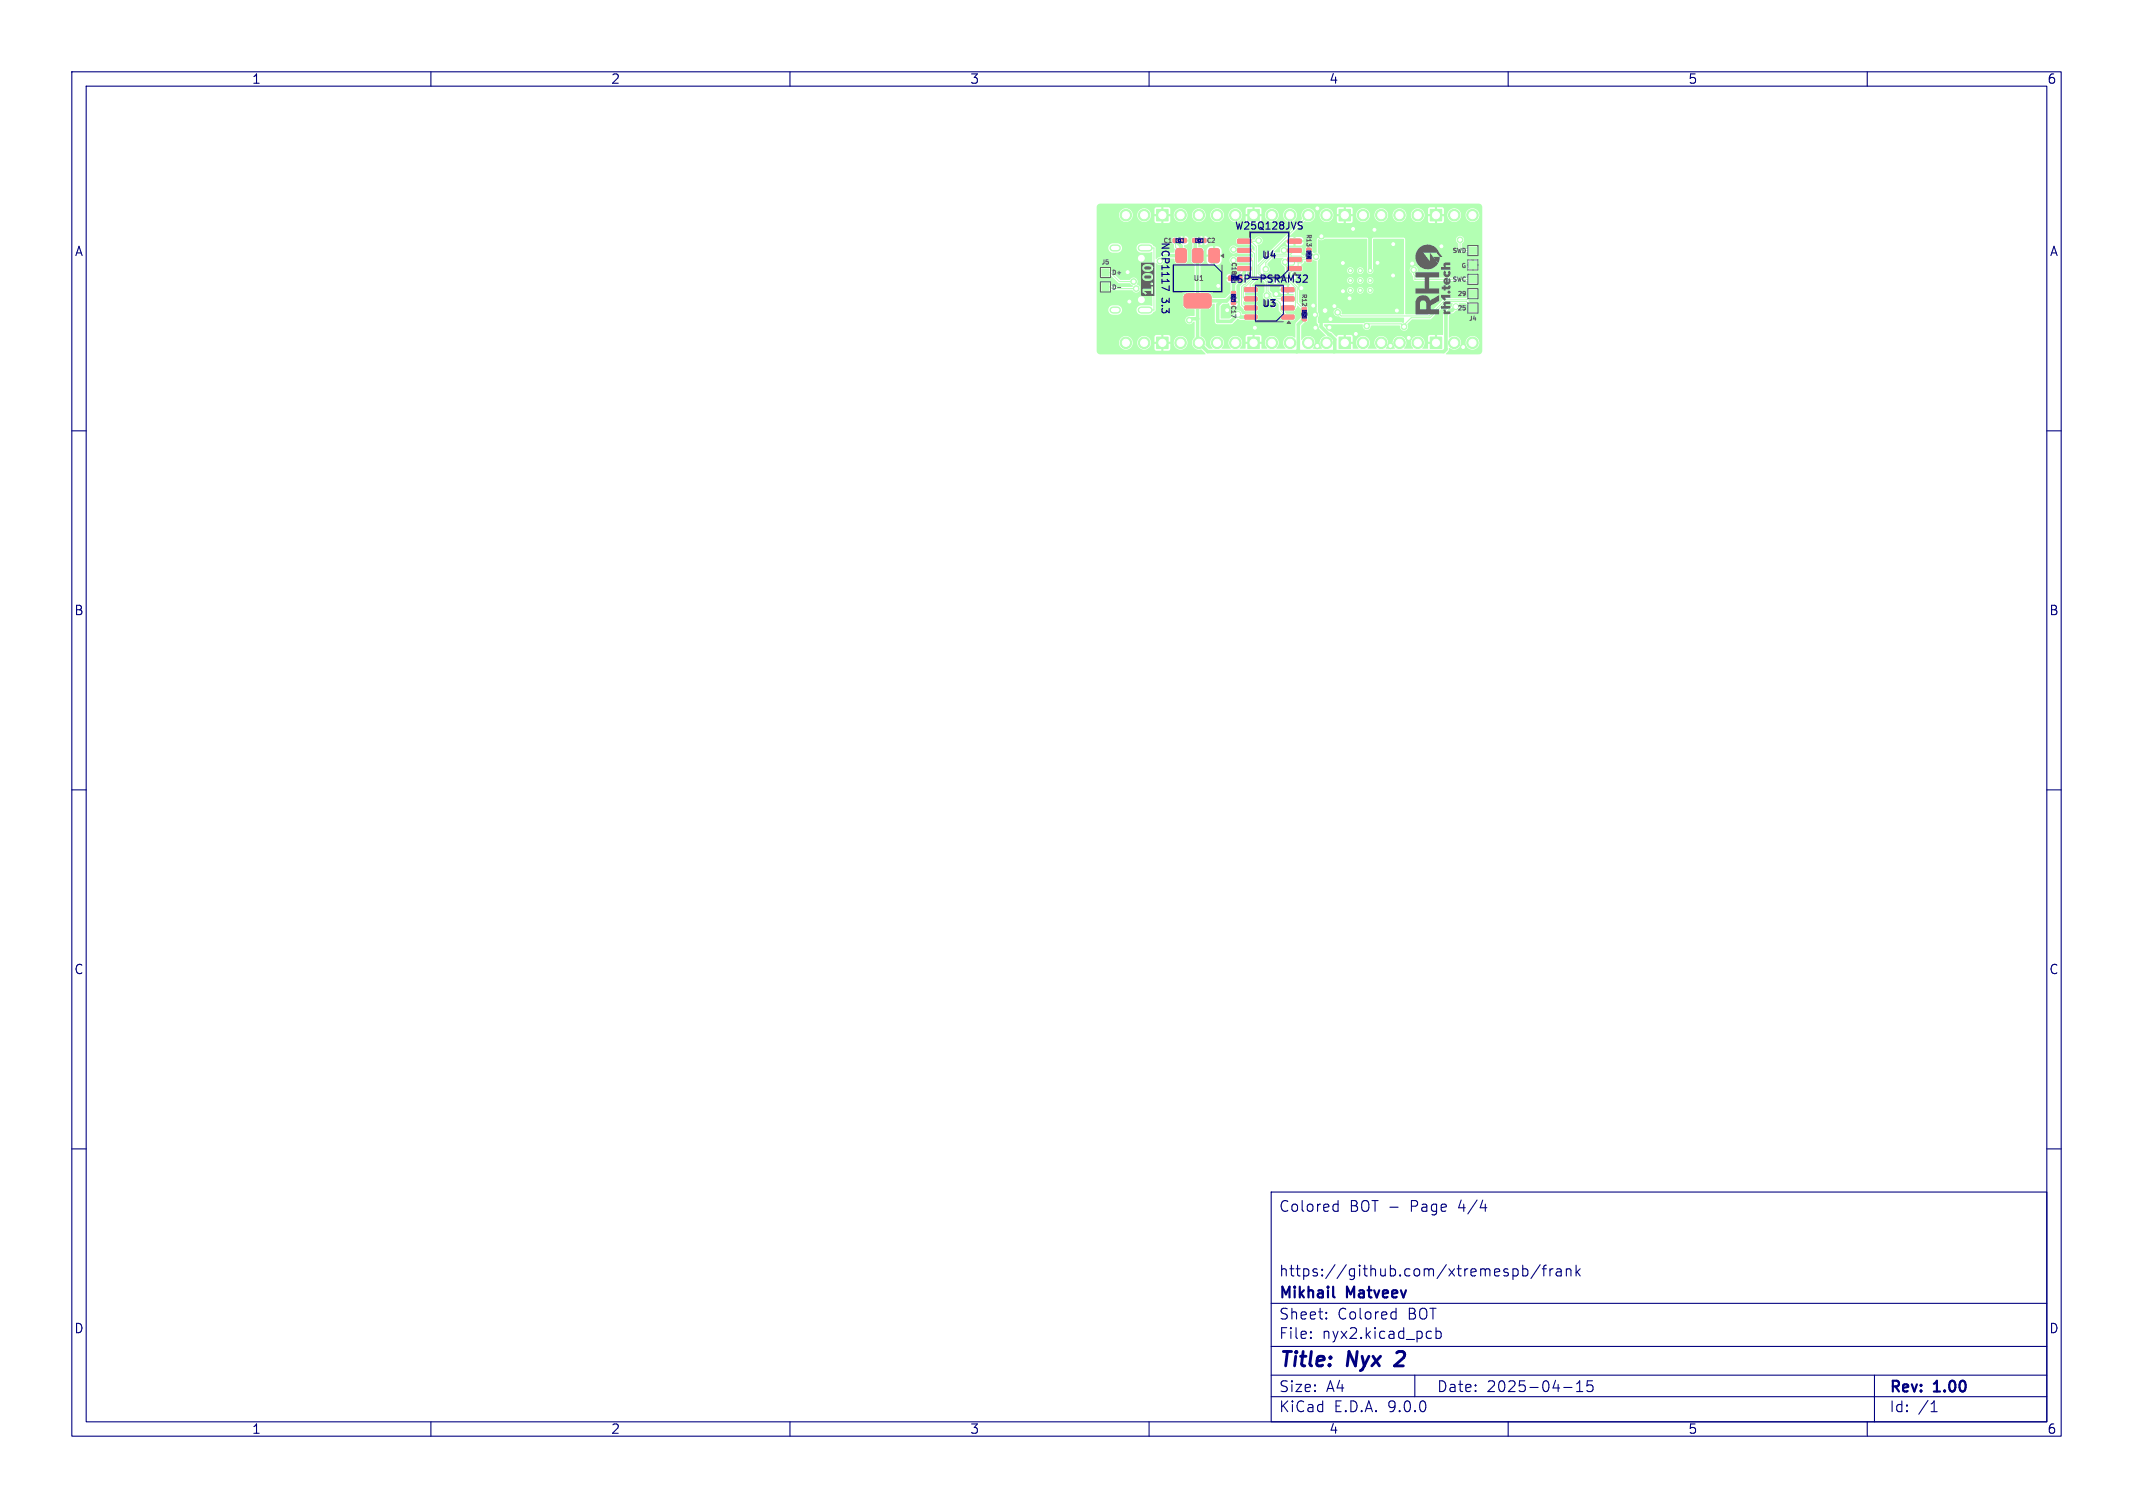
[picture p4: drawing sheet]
<svg xmlns="http://www.w3.org/2000/svg" width="297mm" height="210mm" viewBox="0 0 297 210" stroke-linecap="round" stroke-linejoin="round" font-family="sans-serif">
<g fill="#b3ffb3" stroke="#b3ffb3" stroke-width=".14">
<path d="M161 29.2h1.6v1.6h-1.6z"/>
<path d="M173.7 29.2h1.6v1.6h-1.6z"/>
<path d="M186.4 29.2h1.6v1.6h-1.6z"/>
<path d="M199.1 29.2h1.6v1.6h-1.6z"/>
<path d="M199.1 46.9h1.6v1.6h-1.6z"/>
<path d="M186.4 46.9h1.6v1.6h-1.6z"/>
<path d="M173.7 46.9h1.6v1.6h-1.6z"/>
<path d="M161 46.9h1.6v1.6h-1.6z"/>
<path d="M171.5 40.6h.5v.7h-.5z"/>
<path d="M171.5 41.7h.5v.7h-.5z"/>
<path d="M153.4 37.5h1v1h-1z"/>
<path d="M153.4 39.5h1v1h-1z"/>
<path d="M179.3 37.1h1.8l.1 .5-.1 .1h-1.7l-.1-.1z"/>
<path d="M179.3 35.9l1.8-.1 .1 .5-.1 .1h-1.7l-.1-.1z"/>
<path d="M179.3 34.6h1.8l.1 .5-.1 .1h-1.7l-.1-.2z"/>
<path d="M179.3 33.3h1.8l.1 .5-.1 .1h-1.7l-.1-.2z"/>
<path d="M172.3 33.3h1.8l.1 .5-.1 .1h-1.7l-.1-.2z"/>
<path d="M172.3 34.6h1.8l.1 .5-.1 .1h-1.7l-.1-.2z"/>
<path d="M172.3 35.9l1.8-.1 .1 .5-.1 .1h-1.7l-.1-.1z"/>
<path d="M172.3 37.1h1.8l.1 .5-.1 .1h-1.7l-.1-.1z"/>
<path d="M181.3 44h.6v.7h-.6z"/>
<path d="M181.3 42.8h.6v.7h-.6z"/>
<path d="M178.5 43.9h1.6l.1 .5-.1 .1-1.6-.1v-.1z"/>
<path d="M178.5 42.6h1.6l.1 .5-.1 .1h-1.6v-.2z"/>
<path d="M178.5 41.4l1.6-.1 .1 .5-.1 .1h-1.6v-.1z"/>
<path d="M178.5 40.1h1.6l.1 .5h-.1h-1.6v-.1z"/>
<path d="M173.3 40.1h1.7v.5h-.1h-1.5l-.1-.1z"/>
<path d="M173.3 41.4l1.7-.1v.5l-.1 .1h-1.5l-.1-.1z"/>
<path d="M173.3 42.6h1.7v.5l-.1 .1h-1.5l-.1-.2z"/>
<path d="M173.3 43.9h1.7v.5l-.1 .1-1.5-.1-.1-.1z"/>
<path d="M204.6 42.4h1v1h-1z"/>
<path d="M204.6 40.4h1v1h-1z"/>
<path d="M204.6 38.4h1v1h-1z"/>
<path d="M204.6 36.4h1v1h-1z"/>
<path d="M204.6 34.4h1v1h-1z"/>
<path d="M168.5 34.7l.9-.1 .3 .2 .1 1.4-.2 .3-.9 .1-.3-.2-.1-1.4z"/>
<path d="M166.1 34.8l.3-.2h.8l.2 .2 .1 1.4-.2 .3-.9 .1-.3-.2-.1-.2z"/>
<path d="M165 41l.4-.1 3 .1 .2 .3v1.3l-.2 .2-.2 .1-3.1-.1-.2-.2v-.2v-1.1z"/>
<path d="M163.8 34.8l.3-.2h.8l.2 .2 .1 1.4-.2 .3-.9 .1-.3-.2-.1-.2z"/>
<path d="M163.4 33.2h.6v.6h-.6z"/>
<path d="M164.5 33.2h.6v.6h-.6z"/>
<path d="M166.1 33.2h.7v.6h-.7z"/>
<path d="M167.2 33.2h.7v.6h-.7z"/>
<path d="M182 34.6h.5v.6h-.5z"/>
<path d="M182 35.8h.5v.6h-.5z"/>
<circle cx="156.8" cy="30" r=".8"/>
<circle cx="159.3" cy="30" r=".8"/>
<circle cx="164.4" cy="30" r=".8"/>
<circle cx="166.9" cy="30" r=".8"/>
<circle cx="169.5" cy="30" r=".8"/>
<circle cx="172" cy="30" r=".8"/>
<circle cx="177.1" cy="30" r=".8"/>
<circle cx="179.6" cy="30" r=".8"/>
<circle cx="182.2" cy="30" r=".8"/>
<circle cx="184.7" cy="30" r=".8"/>
<circle cx="189.8" cy="30" r=".8"/>
<circle cx="192.3" cy="30" r=".8"/>
<circle cx="194.9" cy="30" r=".8"/>
<circle cx="197.4" cy="30" r=".8"/>
<circle cx="202.5" cy="30" r=".8"/>
<circle cx="205" cy="30" r=".8"/>
<circle cx="188" cy="37.7" r=".3"/>
<circle cx="189.4" cy="37.7" r=".3"/>
<circle cx="190.8" cy="37.7" r=".3"/>
<circle cx="188" cy="39.1" r=".3"/>
<circle cx="189.4" cy="39.1" r=".3"/>
<circle cx="190.8" cy="39.1" r=".3"/>
<circle cx="188" cy="40.4" r=".3"/>
<circle cx="189.4" cy="40.4" r=".3"/>
<circle cx="190.8" cy="40.4" r=".3"/>
<circle cx="205" cy="47.7" r=".8"/>
<circle cx="202.5" cy="47.7" r=".8"/>
<circle cx="197.4" cy="47.7" r=".8"/>
<circle cx="194.9" cy="47.7" r=".8"/>
<circle cx="192.3" cy="47.7" r=".8"/>
<circle cx="189.8" cy="47.7" r=".8"/>
<circle cx="184.7" cy="47.7" r=".8"/>
<circle cx="182.2" cy="47.7" r=".8"/>
<circle cx="179.6" cy="47.7" r=".8"/>
<circle cx="177.1" cy="47.7" r=".8"/>
<circle cx="172" cy="47.7" r=".8"/>
<circle cx="169.5" cy="47.7" r=".8"/>
<circle cx="166.9" cy="47.7" r=".8"/>
<circle cx="164.4" cy="47.7" r=".8"/>
<circle cx="159.3" cy="47.7" r=".8"/>
<circle cx="156.8" cy="47.7" r=".8"/>
<circle cx="181.2" cy="40.1" r=".4"/>
<circle cx="196.2" cy="47.1" r=".4"/>
<circle cx="200.7" cy="34.3" r=".4"/>
<circle cx="188.8" cy="46.5" r=".4"/>
<circle cx="183.1" cy="43.8" r=".4"/>
<circle cx="177.7" cy="41" r=".4"/>
<circle cx="182.9" cy="42.6" r=".4"/>
<circle cx="170.9" cy="43.2" r=".4"/>
<circle cx="188.4" cy="31.9" r=".4"/>
<circle cx="183.2" cy="45.7" r=".4"/>
<circle cx="183.4" cy="48.2" r=".4"/>
<circle cx="184" cy="32.9" r=".4"/>
<circle cx="203.7" cy="48.3" r=".4"/>
<circle cx="193.6" cy="48.2" r=".4"/>
<circle cx="169.6" cy="39.8" r=".4"/>
<circle cx="174.7" cy="45.6" r=".4"/>
<circle cx="185.1" cy="45.6" r=".4"/>
<circle cx="157" cy="37.9" r=".4"/>
<circle cx="191.4" cy="32" r=".4"/>
<circle cx="157.3" cy="42" r=".4"/>
<circle cx="196.6" cy="36.7" r=".4"/>
<circle cx="183.4" cy="29" r=".4"/>
<circle cx="191.8" cy="36.6" r=".4"/>
<circle cx="194.5" cy="43.3" r=".4"/>
<circle cx="172.4" cy="43.8" r=".4"/>
<circle cx="194" cy="34" r=".4"/>
<circle cx="187" cy="40.6" r=".4"/>
<circle cx="187" cy="36.6" r=".4"/>
<circle cx="185.8" cy="42.6" r=".4"/>
<circle cx="184.5" cy="43.3" r=".4"/>
<circle cx="194" cy="38.4" r=".4"/>
<circle cx="187.9" cy="41.5" r=".4"/>
<circle cx="165.6" cy="44.6" r=".4"/>
<circle cx="202.7" cy="42.7" r=".4"/>
<circle cx="185.3" cy="44.4" r=".4"/>
<circle cx="183.3" cy="35.7" r=".4"/>
<circle cx="176.3" cy="37.5" r=".4"/>
<circle cx="171.8" cy="36.3" r=".4"/>
<circle cx="178.9" cy="36.5" r=".4"/>
<circle cx="178.8" cy="34.9" r=".4"/>
<circle cx="175.3" cy="33.5" r=".4"/>
<circle cx="171.8" cy="34.8" r=".4"/>
<circle cx="157.8" cy="39.2" r=".4"/>
<circle cx="158.2" cy="40.2" r=".4"/>
<circle cx="176.4" cy="41.2" r=".4"/>
<circle cx="203.3" cy="33.4" r=".4"/>
<circle cx="196.8" cy="37.6" r=".4"/>
<circle cx="186.3" cy="43.5" r=".4"/>
<circle cx="195.5" cy="45.5" r=".4"/>
<circle cx="190.3" cy="45.4" r=".4"/>
</g>
<path d="M155 34.5h.6M158.9 34.5h1.1M155 43.2h.6M158.9 43.2h1.1" fill="none" stroke="#b3ffb3" stroke-width="1"/>
<g fill="none" stroke="#b3ffb3" stroke-width=".15">
<path d="M153.9 38h.7l1.3 1.2h1.9M153.9 40h.7M159.5 34.5h1.2v8.7h-1.2M163.7 33.5v.9l.8 .8M166.4 34.4h.1M166.4 33.5v.9M171.8 36.3l.1-.2h2.3l.2 .3v2.2M171.8 34.8l.1 .1h2.3l.5 .4v3.4M172.9 40v2.5l.4 .4h.9M174.1 39.6v.6M174.2 33.6l.7 .7v4.5M175.3 33.5l-.1 .1h-1.9"/>
<path d="M176.3 36.6v.9M176.3 39.2v1.7l.3 .3h-.2l.7 .7h.8l.4 .4v.9l1 1M178.8 34.9h1.5l-.6 .5h-2.6l-1.7 1.7v.9l1.2 1.1v1.4l.4 .4v.4l.2 .3h2.1M178.9 36.5v.4l.2 .2M179.1 34.9h.1M179.1 37.1v.6l.3 .3v1.1M179.8 35.7h.1M180.3 37.4l-.7 .6v1M180.3 36.1v.6l-.3 .2h-.7l-.2 .2M180.6 40v2.2l1 .9M182.1 34.8v.6l-.4 .4h-.3l-.2-.1h-4M182.2 30l-7 7v1.1"/>
<path d="M182.3 34.9l.8 .9h.2M182.3 36.1h-.9v.3l-.2 .2h-.4v.6M196.8 37.6v.6l.2 .2v.5M197 38.9h.1M197 38.9h8.1M203.3 33.4v1.2M203.6 34.9h1.5M154.8 40.2h3.4M166.9 47.7l.6 .7M173.1 40.1v1.3l.2 .2h.9M180.4 40.1v2.6l-.2 .2h-.9M205.1 40.9l-.9 .9h-2.9l-2.3 2.2h-12.2l-.5-.5"/>
<path d="M205.1 42.9l-.9-.9h-2.8l-2.3 2.3h-2.6l-1 1v.2l-.4-.4h-4.5l-.3 .3"/>
</g>
<path d="M162.3 35.6h2.2M163.7 33.5l.8 .8v.9M166.4 33.5v1.8M166.8 35.6v12M171.8 39.6v1.3l-1 1h-4M173.3 37.4v.7M191.4 32l-.6 .6v5.1M166.8 44.4h-1l-.2 .2M170.1 41.9l-.5 .6v2.3h1.8l1-1 .4 .4h1.4M181.6 44.3l-.8 .9v3.6l-.2 .2M184.5 43.3l-.6 .5v1.7l2 1.8v1.6l-.1 .1M202.7 42.7l-.5 .6h-.3l-.6 .5v4.9l-.3 .3h-32.8l-1.3-1.3" fill="none" stroke="#b3ffb3" stroke-width=".5"/>
<g fill="#b3ffb3">
<path d="M152.8 28.5l.4-.1h52.7a.5 .5 0 0 1 .5 .4v1.1h-.4l-.1-.2a.96 .96 0 0 0-1-.7 .96 .96 0 0 0-.8 .9h-.7v-.2a.95 .95 0 0 0-1.4-.6h-1l-.2-.2h-.7v.6h-.3v-.6h-.7l-.2 .2-.1 .7 .7 .1h-1.1a.96 .96 0 0 0-1-.9 .96 .96 0 0 0-.9 .9h-.7v-.2a.96 .96 0 0 0-1-.7 .96 .96 0 0 0-.9 .9h-.6l-.1-.2a.96 .96 0 0 0-1-.7 .96 .96 0 0 0-.8 .9h-.7v-.2a.95 .95 0 0 0-1.4-.6h-1l-.2-.2h-.7v.6h-.3v-.6h-.7l-.2 .2-.1 .7 .7 .1h-1.1a.96 .96 0 0 0-1.5-.7 .96 .96 0 0 0 0 1.6 .96 .96 0 0 0 1.5-.7v-.2h1.1v.2h-.7l.1 .7 .2 .3h.7v-.7h.3v.7h.7l.2-.3v-.7h-.6v-.3h.6v-.7h1a.95 .95 0 0 0 0 1.7 .95 .95 0 0 0 1.4-.9h.7v.2a.96 .96 0 0 0 1 .8 .96 .96 0 0 0 .9-1h.6v.2a.96 .96 0 0 0 1.1 .8 .96 .96 0 0 0 .8-1h.7v.2a.96 .96 0 0 0 1 .8 .96 .96 0 0 0 .9-1h1.1v.2h-.7l.1 .7 .1 .2 .8 .1v-.7h.3v.7h.7l.2-.3v-.7h-.6v-.3h.6v-.7h1a.96 .96 0 0 0 0 1.7 .96 .96 0 0 0 1.4-.9h.7v.2a.96 .96 0 0 0 1 .8 .96 .96 0 0 0 .9-1h.4v4.5h-.7l-.1-.2h-1l-.2 .1v.4h-.7l-.2-.2v-.6a.57 .57 0 0 0 .2-.8 .57 .57 0 0 0-.9 0 .57 .57 0 0 0 .3 .8v.8l.5 .4h.8v.4h.2h1l.1-.1v-1h.7v2h-.5l-.2-.3h-.5v.6h-.3v-.6h-.4l-.2 .3v.3h1.6v-.3h.5v1h-.5v-.4h-.7v.7h-.3v-.7h-.6v.5l.2 .2h1.2l.2-.3h.5v1h-.7l-.1-.2h-1l-.2 .1v.4h-7.1l-.2-.6a.57 .57 0 0 0 .2-.9 .57 .57 0 0 0-.9 .1 .57 .57 0 0 0 .2 .8l.2 .4v.4l.2 .2h7.4v.4h.2h1l.1-.1v-1h.7v9.2h-.4a.96 .96 0 0 0-1.5-.7 .96 .96 0 0 0 0 1.7 .96 .96 0 0 0 1.5-.8v-.2h.4v1.3a.5 .5 0 0 1-.5 .5h-4.5l-.1-.2a.78 .78 0 0 0 .5-.7 .98 .98 0 0 0 1.4-.2 .98 .98 0 0 0-.3-1.4 1.23 1.23 0 0 0-1.1 .1l-.1-3 .3-.3 .3-.1 .4-.3a.61 .61 0 0 0 .4-1.1h1l.3 .4v.8l.1 .1h1.2v-1.2l-.9-.1-.4-.3 .4-.4h.9v-1.2h-1.2l-.1 .9-.3 .3-3 .1-2.2 2.2h-3.2v-10.5l-.2-.2h-4.2l-.2 .1-.1 4.3a.31 .31 0 0 1 0 .4 .31 .31 0 0 1-.5 0 .31 .31 0 0 1 0-.4v-4.2v-.2h-6.1a.7 .7 0 0 1-.9 0l-.2 .3h-1.8l-.2-.4h-.9v.4h2.9v.4l-2.9-.1v.5h-.3v-.5h-1.1l.1 .4 .3 .1h1.7l.3-.1 .1-.3h1.8v1.3v.1a.34 .34 0 0 1-.6-.2v-.4l-.1-.2h-.7l-.1 .3v.6l-.3 .3-.4-.2 .3-.3-.1-.5-.1-.1-1.8-.1-.2 .1a.59 .59 0 0 0-.7-.1 .59 .59 0 0 0-.3 .8l-.8-.1 1.6-1.6 1.1-.1v-.4h-.5v-.1l2-2.1 .2 .1a.95 .95 0 0 0 1.3-.7 .95 .95 0 0 0-.8-1.2 .95 .95 0 0 0-1.1 .9h-.6l-.1-.2a.96 .96 0 0 0-1-.7 .96 .96 0 0 0-.8 .9h-.7v-.2a.95 .95 0 0 0-1.4-.6h-1l-.2-.2h-.7v.6h-.3v-.6h-.7l-.2 .2-.1 .7 .7 .1h-1.1a.96 .96 0 0 0-1-.9 .96 .96 0 0 0-.9 .9h-.7v-.2a.96 .96 0 0 0-1-.7 .96 .96 0 0 0-.9 .9h-.6l-.1-.2a.96 .96 0 0 0-1-.7 .96 .96 0 0 0-.8 .9h-.7v-.2a.95 .95 0 0 0-1.4-.6h-1l-.2-.2h-.7v.6h-.3v-.6h-.7l-.2 .2-.1 .7 .7 .1h-1.1a.96 .96 0 0 0-1-.9 .96 .96 0 0 0-.9 .9h-.7v-.2a.96 .96 0 0 0-1.6-.4 .96 .96 0 0 0 .3 1.6 .96 .96 0 0 0 1.3-1h.7v.2a.96 .96 0 0 0 1 .8 .96 .96 0 0 0 .9-1h1.1v.2h-.7l.1 .7 .1 .2 .8 .1v-.7h.3v.7h.7l.2-.3v-.7h-.6v-.3h.6v-.7h1a.96 .96 0 0 0 0 1.7 .96 .96 0 0 0 1.4-.9h.7v.2a.96 .96 0 0 0 1 .8 .96 .96 0 0 0 .9-1h.6v.2a.96 .96 0 0 0 1.1 .8 .96 .96 0 0 0 .8-1h.7v.2a.96 .96 0 0 0 1 .8 .96 .96 0 0 0 .9-1h1.1v.2h-.7l.1 .7 .1 .2 .8 .1v-.7h.3v.7h.7l.2-.3v-.7h-.6v-.3h.6v-.7h1a.96 .96 0 0 0 0 1.7 .96 .96 0 0 0 1.4-.9h.7v.2a.96 .96 0 0 0 1 .8 .96 .96 0 0 0 .9-1h.6l.1 .6-6.1 6.1-.1-2.5a.57 .57 0 0 0 .7-.7 .57 .57 0 0 0-1-.2l-.1 .2h-.3l-.3-.3h-1.7l-.2 .2h-4l-.1-.3-.4-.1v.5l4.5-.1v.4h-4.5v.4l.4-.1 .1-.3h4v.2l.2 .1h1.9l.4 .4v.5h-.1l-.5-.5-1.9 .1a.56 .56 0 0 0-.7-.3 .56 .56 0 0 0-.3 .7h-1.1l-.3-.5-.6-.1v1.2h-.3v-1.2a.72 .72 0 0 0-.9 .6v.6h2.1v-.6h1.1a.67 .67 0 0 0 1 .3l.2 .1h1.9l.1 .2v.3l-.1 .1-.2-.2h-1.7l-.3 .1a.55 .55 0 0 0-.6 0 .55 .55 0 0 0-.3 .5h-1.1v-.5h-.9v1.1h-.3v-1.1h-.9v.5a.72 .72 0 0 0 .9 .6l.8-.1 .3-.2 .1-.3h1.1a.6 .6 0 0 0 .5 .5 .6 .6 0 0 0 .6-.3l1.9 .2-.1 .3h-1.8l-.1 .2v.5l.2 .2h.4a.72 .72 0 0 1-.7 .5l-.5-.3v.5h-.3v-.5a.45 .45 0 0 0-.5 .5h.8l-.2 .3h-.6a.54 .54 0 0 0 .6 .5l-.1 1.4-.7 .7h-1.8a.69 .69 0 0 0-.6-.8h-1v-3.9l.3-.2 .1-.2 .1-1.5a.63 .63 0 0 0-.8-.5v-.5l.5 .2v-1.2h-.3l-.2 .2-.2-.1h-.5l-.3 .3h-.4l-.1-.3-.4-.1v.5l.9-.1v.4l-1.1-.1-.1-.2v-.5h-.3a.25 .25 0 0 1-.2 .2 .25 .25 0 0 1-.3-.1h-.5l-.2 .3v.4l.2 .3 .1 .5 .1 .2-.1 .5h-1.4l-.6 .6-.5 .3-.1-.1v-1.5l-.7-.6h-1.5l-.3 .2-.1 .4h-2.1l-.1-.4-.2-.1-1-.1a.65 .65 0 0 0-.6 .6 .65 .65 0 0 0 .6 .7l1-.1 .3-.3v-.3h2.1a.65 .65 0 0 0 .5 .7l1.6-.1 .1 .8h-1.1a.48 .48 0 0 0-.7-.3 .48 .48 0 0 0 0 .8 .48 .48 0 0 0 .7-.4v-.1h1.1v4.2h-1.7l-.2-.2-.3-.3a.73 .73 0 0 0-.2-.9 .66 .66 0 0 0-.8 .3h-1.4l-1.3-1.3-.1-.4h-1.1l-.1 .1v1.1l.1 .1h1l.3-.2 1 1h1.6l.5 .4-.1 .2h-2.7l-.4-.3-.1-.4h-1.1l-.1 .1v1.2h1.1l.3-.2h3a.57 .57 0 0 0 .6 .3 .57 .57 0 0 0 .5-.6h1.7v1.6h-1.1v-.1a.48 .48 0 0 0-.8-.2 .48 .48 0 0 0 .2 .8 .48 .48 0 0 0 .6-.5h1.1l-.1 .9h-1.7l-.3 .2-.1 .3h-2.1a.65 .65 0 0 0-.6-.6h-.7a.65 .65 0 0 0-.6 .7 .65 .65 0 0 0 .6 .6h1l.3-.3v-.4h2.1l.1 .5 .4 .2h1.4l.7-.5v-6.7a.62 .62 0 0 0 .7 .3 .62 .62 0 0 0 .5-.5l.4-.4h1a.6 .6 0 0 0 .5 .8l1-.1 .2-.1 .1-.2v-1.6l-.1-.2-.3-.2v-.3a.48 .48 0 0 0 .6-.4h.4l.1 .2v.6l-.1 .4v1.4l.1 .3 .4 .2v3.9l-1.1 .1a.65 .65 0 0 0-.6 .5v1.2l.1 .3 .4 .2 1.2 .1-.1 .9h-.6a.58 .58 0 0 0-.6 .5 .58 .58 0 0 0 .4 .7 .58 .58 0 0 0 .7-.4l.2 .1v2.1l-.3 .3-.1 .3h-.7a.95 .95 0 0 0-1.4-.7h-1l-.2-.3h-.7v.7h-.3v-.7h-.7l-.2 .3-.1 .7h.7h-1.1a.96 .96 0 0 0-1-.8 .96 .96 0 0 0-.9 .8h-.7v-.1a.96 .96 0 0 0-1.6-.5 .96 .96 0 0 0 .3 1.6 .96 .96 0 0 0 1.3-1h.7v.2a.96 .96 0 0 0 1 .9 .96 .96 0 0 0 .9-1.1h1.1v.3h-.7l.1 .7 .1 .2h.8v-.6h.3v.6h.7l.2-.2v-.7h-.6v-.3h.6v-.7h1a.96 .96 0 0 0 0 1.7 .96 .96 0 0 0 1.4-1h.7v.2a1.03 1.03 0 0 0 1.3 .9l.5 .6-14.6 .1a.5 .5 0 0 1-.5-.6v-19.9z"/>
<path d="M184.4 45.2h5.4a.57 .57 0 0 0 .4 .7 .57 .57 0 0 0 .7-.6h4a.6 .6 0 0 0 .7 .7 .6 .6 0 0 0 .4-.9l.6-.6 2.6-.1 2.2-2.2h.8l.1 .1-.1 .2a.39 .39 0 0 1-.5 .4l-.7 .6-.1 .2v2.9h-.8v.7h-.3v-.7l-.8 .1-.1 .2-.1 .7h.7v.3h-.7v.6h-.8a.97 .97 0 0 0 .1-1.4 .97 .97 0 0 0-1.4 0 .97 .97 0 0 0 .1 1.4l-.1 .1-1.2-.1a.97 .97 0 0 0 .1-1.4 .97 .97 0 0 0-1.4 0 .97 .97 0 0 0 0 1.4v.1l-1.2-.1a.97 .97 0 0 0 0-1.4 .97 .97 0 0 0-1.4 0 .97 .97 0 0 0 .1 1.4l-.1 .1-1.2-.1a.97 .97 0 0 0 .1-1.4 .97 .97 0 0 0-1.4 0 .97 .97 0 0 0 .1 1.4h-.8l-.1-.6h-.6v-.3h.6v-.7l-.1-.2-.8-.1v.7h-.3v-.7h-.7l-.3 .3-1.7-1.5z"/>
<path d="M167.2 43.1h1a.82 .82 0 0 0 .7-.8h.3v2.5l.2 .3 2 .1 1-.8 .3 .2h2.2l.3-.2v-.5l-.2-.2h-2a.58 .58 0 0 0-.6-.5 .58 .58 0 0 0-.6 .6l-.6 .6-1.2-.1v-1.7l.3-.3 .8-.1a.47 .47 0 0 0 .5 .5v-.6l.2-.2h.6l-.1-.3-.2-.2 .1-.2v-1.4l.5-.6a.37 .37 0 0 0 .4-.4l.5-.5 .1-.4h.5v.6l-1.5 1.3-.1 2.5h-.2v-.1h-.5v.5l.3-.1 .2-.3h.2l.1 .3 .7 .7h1.5l.3-.1v-.5l-.1-.2h-1.8l-.2-.2v-.3l.1-.1 .2 .2h1.5l.3-.2v-.5l-.1-.2h-1.7v-.3v-.1h1.5l.3-.1v-.7l-.2-.1h-.6l-.1-.2 .8-.8 .1-.4 .9 .8v1.4a.59 .59 0 0 0-.2 .7 .59 .59 0 0 0 .7 .3l.4 .4h.8l.2 .2 .1 .9 .4 .5-.2 .2v.5l.2 .2h1.7l.2-.3-.1-.4-.1-.1-1-.1-.3-.3 1.3-.1 .5-.7 .4 .4v.4l.2 .2h.7l.1-.2-.1-.6-.2-.2h-.4l-.5-.6v-2.1l-1-1v-.8l.3-.2h.9l.2-.2v-.5l-.2-.3 .5-.3v-.3h.2l.2 .3h.5a.4 .4 0 0 0 .2-.5l.6 .3v7l.2 .4-.2 .4v.7l.2 .3 .1 .5 1 1.1a.99 .99 0 0 0-.8 .7 .99 .99 0 0 0 .3 1l-1.2 .1-.1-.2a.97 .97 0 0 0-.1-1.4 .97 .97 0 0 0-1.4 .3h-.1v-1.9l.5-.5 .3-.1 .1-.2-.1-.6-.2-.2h-.4a.37 .37 0 0 0-.3 .5l-.7 .7v2a1 1 0 0 0-1.5 .1 1 1 0 0 0 .1 1.4l-1.2 .1-.1-.2a.96 .96 0 0 0 0-1.3 .96 .96 0 0 0-1.4 0 .96 .96 0 0 0 .2 1.4h-.8l-.1-.6h-.6v-.3h.6v-.7l-.2-.3h-.7v.7h-.3v-.7l-.8 .1-.1 .2-.1 .7h.7v.3h-.7v.7h-.7v-.2a.96 .96 0 0 0 0-1.3 .96 .96 0 0 0-1.4 0 .96 .96 0 0 0 .1 1.4l-1.2 .1-.1-.2a.96 .96 0 0 0 0-1.3 .96 .96 0 0 0-1.4 0 .96 .96 0 0 0 .1 1.4l-.4 .1-.6-.5a.98 .98 0 0 0-.6-1.3z"/>
<path d="M177.3 35.9h1.4a.7 .7 0 0 0 .1 1.2l.1 .6 .3 .4v1l.4 .6h-.1v.5h-.3v-.5l-.8 .1-.2 .4h1.3v.7h-.3v-.4h-1v.1l.1 .2 .2 .1h1.6l.1 .1-.1 .2h-1.5l-.3 .2h-1l-.1-.2-.1-.4-.3-.4v-1.3l-.9-1v-.1a.58 .58 0 0 0 .8-.2 .58 .58 0 0 0-.2-.8v-.3z"/>
<path d="M183.5 33.3h.1a.62 .62 0 0 0 .8 0h6v4.2l-.1 .1h-.4a.45 .45 0 0 0-.5-.4 .45 .45 0 0 0-.4 .4h-.5a.45 .45 0 0 0-.7-.3 .45 .45 0 0 0 0 .8 .45 .45 0 0 0 .7-.4v-.1h.5a.45 .45 0 0 0 .4 .5 .45 .45 0 0 0 .5-.5h.4a.46 .46 0 0 0 .6 .5 .46 .46 0 0 0 .3-.6v-4.2h4.3v5.7h-4.3a.45 .45 0 0 0-.4-.4 .45 .45 0 0 0-.5 .4h-.4a.45 .45 0 0 0-.5-.4 .45 .45 0 0 0-.4 .4h-.5a.45 .45 0 0 0-.7-.3 .45 .45 0 0 0 0 .7 .45 .45 0 0 0 .7-.3v-.1h.5a.45 .45 0 0 0 .4 .5 .45 .45 0 0 0 .5-.5h.4a.45 .45 0 0 0 .5 .5 .45 .45 0 0 0 .4-.5h4.3v1.4h-4.3a.45 .45 0 0 0-.4-.4 .45 .45 0 0 0-.5 .4h-.4a.45 .45 0 0 0-.5-.4 .45 .45 0 0 0-.4 .4h-.5a.45 .45 0 0 0-.7-.3 .45 .45 0 0 0 0 .7 .45 .45 0 0 0 .7-.3v-.1h.5a.45 .45 0 0 0 .4 .5 .45 .45 0 0 0 .5-.5h.4a.45 .45 0 0 0 .5 .5 .45 .45 0 0 0 .4-.5h4.3v3.4h-8.7a.57 .57 0 0 0-.5-.8 .57 .57 0 0 0-.6 .7 .66 .66 0 0 0 .8 .3l.2 .2h8.7l.1 .7-.2 .1-.2-.1-4.9-.1-.3 .2h-6.3l-.1-.8a.56 .56 0 0 0 0-.7v-7.2a.62 .62 0 0 0 0-1.1z"/>
<circle cx="190.8" cy="40.4" r=".3"/>
<circle cx="189.4" cy="40.4" r=".3"/>
<circle cx="188" cy="40.4" r=".3"/>
<circle cx="190.8" cy="39.1" r=".3"/>
<circle cx="189.4" cy="39.1" r=".3"/>
<circle cx="188" cy="39.1" r=".3"/>
<circle cx="189.4" cy="37.7" r=".3"/>
<circle cx="188" cy="37.7" r=".3"/>
</g>
<g fill="#fff" stroke="#fff" stroke-width=".14">
<circle cx="181.2" cy="40.1" r=".2"/>
<circle cx="196.2" cy="47.1" r=".2"/>
<circle cx="200.7" cy="34.3" r=".2"/>
<circle cx="188.8" cy="46.5" r=".2"/>
<circle cx="183.1" cy="43.8" r=".2"/>
<circle cx="177.7" cy="41" r=".2"/>
<circle cx="182.9" cy="42.6" r=".2"/>
<circle cx="170.9" cy="43.2" r=".2"/>
<circle cx="188.4" cy="31.9" r=".2"/>
<circle cx="183.2" cy="45.7" r=".2"/>
<circle cx="183.4" cy="48.2" r=".2"/>
<circle cx="184" cy="32.9" r=".2"/>
<circle cx="203.7" cy="48.3" r=".2"/>
<circle cx="193.6" cy="48.2" r=".2"/>
<circle cx="169.6" cy="39.8" r=".2"/>
<circle cx="174.7" cy="45.6" r=".2"/>
<circle cx="185.1" cy="45.6" r=".2"/>
<circle cx="157" cy="37.9" r=".2"/>
<circle cx="191.4" cy="32" r=".2"/>
<circle cx="157.3" cy="42" r=".2"/>
<circle cx="196.6" cy="36.7" r=".2"/>
<circle cx="183.4" cy="29" r=".2"/>
<circle cx="191.8" cy="36.6" r=".2"/>
<circle cx="194.5" cy="43.2" r=".2"/>
<circle cx="172.4" cy="43.8" r=".25"/>
<circle cx="194" cy="34" r=".2"/>
<circle cx="187" cy="40.6" r=".2"/>
<circle cx="187" cy="36.6" r=".2"/>
<circle cx="185.8" cy="42.6" r=".2"/>
<circle cx="184.5" cy="43.2" r=".25"/>
<circle cx="194" cy="38.4" r=".2"/>
<circle cx="187.9" cy="41.5" r=".2"/>
<circle cx="165.6" cy="44.6" r=".2"/>
<circle cx="202.7" cy="42.7" r=".25"/>
<circle cx="185.3" cy="44.4" r=".2"/>
<circle cx="183.3" cy="35.8" r=".2"/>
<circle cx="176.3" cy="37.5" r=".2"/>
<circle cx="171.8" cy="36.2" r=".2"/>
<circle cx="178.9" cy="36.5" r=".2"/>
<circle cx="178.8" cy="34.9" r=".2"/>
<circle cx="175.3" cy="33.5" r=".2"/>
<circle cx="171.8" cy="34.8" r=".2"/>
<circle cx="157.8" cy="39.2" r=".2"/>
<circle cx="158.2" cy="40.2" r=".2"/>
<circle cx="176.4" cy="41.2" r=".2"/>
<circle cx="203.3" cy="33.4" r=".2"/>
<circle cx="196.8" cy="37.6" r=".2"/>
<circle cx="186.3" cy="43.5" r=".2"/>
<circle cx="195.5" cy="45.5" r=".2"/>
<circle cx="190.3" cy="45.4" r=".2"/>
<circle cx="156.8" cy="30" r=".5"/>
<circle cx="159.3" cy="30" r=".5"/>
<circle cx="161.8" cy="30" r=".5"/>
<circle cx="164.4" cy="30" r=".5"/>
<circle cx="166.9" cy="30" r=".5"/>
<circle cx="169.5" cy="30" r=".5"/>
<circle cx="172" cy="30" r=".5"/>
<circle cx="174.5" cy="30" r=".5"/>
<circle cx="177.1" cy="30" r=".5"/>
<circle cx="179.6" cy="30" r=".5"/>
<circle cx="182.2" cy="30" r=".5"/>
<circle cx="184.7" cy="30" r=".5"/>
<circle cx="187.2" cy="30" r=".5"/>
<circle cx="189.8" cy="30" r=".5"/>
<circle cx="192.3" cy="30" r=".5"/>
<circle cx="194.9" cy="30" r=".5"/>
<circle cx="197.4" cy="30" r=".5"/>
<circle cx="199.9" cy="30" r=".5"/>
<circle cx="202.5" cy="30" r=".5"/>
<circle cx="205" cy="30" r=".5"/>
<circle cx="158.9" cy="41.7" r=".33"/>
<circle cx="158.9" cy="36" r=".33"/>
<circle cx="188" cy="37.7" r=".13"/>
<circle cx="189.4" cy="37.7" r=".12"/>
<circle cx="190.8" cy="37.7" r=".12"/>
<circle cx="188" cy="39.1" r=".13"/>
<circle cx="189.4" cy="39.1" r=".12"/>
<circle cx="190.8" cy="39.1" r=".12"/>
<circle cx="188" cy="40.4" r=".12"/>
<circle cx="189.4" cy="40.4" r=".12"/>
<circle cx="190.8" cy="40.4" r=".12"/>
<circle cx="205" cy="47.7" r=".5"/>
<circle cx="202.5" cy="47.7" r=".5"/>
<circle cx="199.9" cy="47.7" r=".5"/>
<circle cx="197.4" cy="47.7" r=".5"/>
<circle cx="194.9" cy="47.7" r=".5"/>
<circle cx="192.3" cy="47.7" r=".5"/>
<circle cx="189.8" cy="47.7" r=".5"/>
<circle cx="187.2" cy="47.7" r=".5"/>
<circle cx="184.7" cy="47.7" r=".5"/>
<circle cx="182.2" cy="47.7" r=".5"/>
<circle cx="179.6" cy="47.7" r=".5"/>
<circle cx="177.1" cy="47.7" r=".5"/>
<circle cx="174.5" cy="47.7" r=".5"/>
<circle cx="172" cy="47.7" r=".5"/>
<circle cx="169.5" cy="47.7" r=".5"/>
<circle cx="166.9" cy="47.7" r=".5"/>
<circle cx="164.4" cy="47.7" r=".5"/>
<circle cx="161.8" cy="47.7" r=".5"/>
<circle cx="159.3" cy="47.7" r=".5"/>
<circle cx="156.8" cy="47.7" r=".5"/>
</g>
<path d="M155 34.5h.6M158.9 34.5h1.1M155 43.2h.6M158.9 43.2h1.1" fill="none" stroke="#fff" stroke-width=".6"/>
<g fill="#ff8a8a" stroke="#ff8a8a" stroke-width=".14">
<path d="M171.5 40.6h.5v.7h-.5z"/>
<path d="M171.5 41.7h.5v.7h-.5z"/>
<path d="M179.3 37.1h1.8l.1 .5-.1 .1h-1.7l-.1-.1z"/>
<path d="M179.3 35.9l1.8-.1 .1 .5-.1 .1h-1.7l-.1-.1z"/>
<path d="M179.3 34.6h1.8l.1 .5-.1 .1h-1.7l-.1-.2z"/>
<path d="M179.3 33.3h1.8l.1 .5-.1 .1h-1.7l-.1-.2z"/>
<path d="M172.3 33.3h1.8l.1 .5-.1 .1h-1.7l-.1-.2z"/>
<path d="M172.3 34.6h1.8l.1 .5-.1 .1h-1.7l-.1-.2z"/>
<path d="M172.3 35.9l1.8-.1 .1 .5-.1 .1h-1.7l-.1-.1z"/>
<path d="M172.3 37.1h1.8l.1 .5-.1 .1h-1.7l-.1-.1z"/>
<path d="M181.3 44h.6v.7h-.6z"/>
<path d="M181.3 42.8h.6v.7h-.6z"/>
<path d="M178.5 43.9h1.6l.1 .5-.1 .1-1.6-.1v-.1z"/>
<path d="M178.5 42.6h1.6l.1 .5-.1 .1h-1.6v-.2z"/>
<path d="M178.5 41.4l1.6-.1 .1 .5-.1 .1h-1.6v-.1z"/>
<path d="M178.5 40.1h1.6l.1 .5h-.1h-1.6v-.1z"/>
<path d="M173.3 40.1h1.7v.5h-.1h-1.5l-.1-.1z"/>
<path d="M173.3 41.4l1.7-.1v.5l-.1 .1h-1.5l-.1-.1z"/>
<path d="M173.3 42.6h1.7v.5l-.1 .1h-1.5l-.1-.2z"/>
<path d="M173.3 43.9h1.7v.5l-.1 .1-1.5-.1-.1-.1z"/>
<path d="M168.5 34.7l.9-.1 .3 .2 .1 1.4-.2 .3-.9 .1-.3-.2-.1-1.4z"/>
<path d="M166.1 34.8l.3-.2h.8l.2 .2 .1 1.4-.2 .3-.9 .1-.3-.2-.1-.2z"/>
<path d="M165 41l.4-.1 3 .1 .2 .3v1.3l-.2 .2-.2 .1-3.1-.1-.2-.2v-.2v-1.1z"/>
<path d="M163.8 34.8l.3-.2h.8l.2 .2 .1 1.4-.2 .3-.9 .1-.3-.2-.1-.2z"/>
<path d="M163.4 33.2h.6v.6h-.6z"/>
<path d="M164.5 33.2h.6v.6h-.6z"/>
<path d="M166.1 33.2h.7v.6h-.7z"/>
<path d="M167.2 33.2h.7v.6h-.7z"/>
<path d="M182 34.6h.5v.6h-.5z"/>
<path d="M182 35.8h.5v.6h-.5z"/>
</g>
<g fill="#626262">
<path d="M197.6 34.6a1.72 1.72 0 0 1 2.8 .7l.4 .5h-.3l-.5-.6h-1.8l.9 1.2v-.6l.8 1.1-.8-1.1h.5l.6 .9-.5 .5-.8 .3a1.72 1.72 0 0 1-1.7-1 1.72 1.72 0 0 1 .4-1.9z"/>
<path d="M199.6 35.8h.9l-.3 .9z"/>
<path d="M197.4 41.4l.4-.2 .6-.1a.93 .93 0 0 1 .7 .7l1.3-.7v.8l-.8 .4h-1l-.2-.4-.3-.1-.2 .1-.2 .3v.9h.9v-.8h1l-.4 .3v.5h1.2v.7h-3.3v-1.8z"/>
<path d="M199.1 35.2l.5 .6h-.5z"/>
<path d="M197.1 37.9h3.3v.7h-1.4v1.6h1.4v.7h-3.3v-.7h1.3v-1.6h-1.3z"/>
<path d="M159.4 38.4h.6a.25 .25 0 0 1 .3 .2 .25 .25 0 0 1-.3 .2h-.3a.24 .24 0 0 1-.3-.1 .24 .24 0 0 1 0-.3z"/>
<path d="M159.4 37.2l.6-.1a.25 .25 0 0 1 .3 .2 .25 .25 0 0 1-.3 .2h-.3a.24 .24 0 0 1-.3 0 .24 .24 0 0 1 0-.3z"/>
<path d="M158.9 36.6h1.8v.7h-.1a.82 .82 0 0 0-.7-.6 .82 .82 0 0 0-.8 .4 .63 .63 0 0 0 .2 .7 .63 .63 0 0 0 .7 .1 .55 .55 0 0 0 .6-.6h.1v1.3h-.1a.82 .82 0 0 0-.7-.6 .82 .82 0 0 0-.8 .3 .63 .63 0 0 0 .2 .7 .63 .63 0 0 0 .7 .1 .55 .55 0 0 0 .6-.5h.1v.9h-.1a.19 .19 0 0 0-.3-.1 .19 .19 0 0 0 0 .3 .19 .19 0 0 0 .3-.1l.1-.1v1.4h-.2v-1h-.2v.3h-1.2v.5l.4 .3 .2-.2-.4-.3h1v.4h.4v.3h-1.8z"/>
</g>
<path d="M155.6 40h.5" fill="none" stroke="#626262" stroke-width=".14"/>
<g fill="#626262">
<path d="M201 43.1h.3l.1 .3h.5v.4h-.9v-.4h.1z"/>
<path d="M201.1 42.1l.8-.1v.3l-.5 .1-.1 .1 .1 .1h.5v.4h-1.3v-.4h.5l-.1-.2z"/>
<path d="M200.6 41.1h1.3v.3h-.8l.3 .3-.3 .2-.5-.5z"/>
<path d="M200.7 39.9h.3v-.2h.3v.2h.3v-.1l.3-.1 .1 .3-.2 .2-.5 .1v.1h-.3v-.1h-.3z"/>
<path d="M201.1 38.8l.5-.1v.6l.1-.2-.1-.2 .3-.2v.6h-.5v-.3l-.1 .2 .1 .1h.5a.5 .5 0 0 1-.7 .3 .5 .5 0 0 1-.1-.8z"/>
<path d="M201.1 37.7l.3 .2a.19 .19 0 0 0-.1 .3 .19 .19 0 0 0 .3 0 .19 .19 0 0 0 0-.3l.2-.2a.52 .52 0 0 1 .1 .7 .52 .52 0 0 1-.8 .1 .52 .52 0 0 1 0-.8z"/>
<path d="M201.1 36.7l.8-.1v.3h-.5l-.1 .2 .1 .1h.5v.4h-1.3v-.4h.5l-.1-.2z"/>
<circle cx="201.8" cy="40.7" r=".21"/>
</g>
<g fill="none" stroke="#626262" stroke-width=".14">
<path d="M153.2 37.3h1.4v1.4h-1.4zM153.2 39.3h1.4v1.4h-1.4zM163.3 36.9v3.8h1.3M164.1 33.1h.3M164.1 33.9h.3M166.9 33.1h.2M166.9 33.9h.2M170.2 36.9v3.8h-1.3M174 33v-.7h5.5v.7M174 38v.7h5.5v-.7M181.9 35.3v.4M182.6 35.3v.4"/>
<path d="M204.4 34.2h1.4v1.4h-1.4zM204.4 36.2h1.4v1.4h-1.4zM204.4 38.2h1.4v1.4h-1.4zM171.4 41.4v.2M172.1 41.4v.2M174.8 44.8h3.9M181.2 43.6v.3M182 43.6v.3M204.4 40.2h1.4v1.4h-1.4zM204.4 42.2h1.4v1.4h-1.4z"/>
</g>
<g fill="#626262" stroke="#626262" stroke-width=".14">
<path d="M180.3 38l.2 .3h-.4z"/>
<path d="M179.5 44.7l.2 .3h-.5z"/>
<path d="M170.1 35.6l.3-.2v.5z"/>
</g>
<g fill="none" stroke="#000080" stroke-width=".15">
<path d="M10 10h277v190h-277zM12 12h273v186h-273zM60 10v2M110 10v2M160 10v2M210 10v2M260 10v2M162.8 39.8v.7l-1-.5M180.9 31.4l.3 .1 .1 .2-.2 .2h-.2M180.9 30.9l.4 .1M181.5 38.4l.3-.1 .2 .3-.6 .7h.6M10 60h2"/>
<path d="M285 60h2M10 110h2M285 110h2M10 160h2M177 166h108v32h-108zM185.9 167.7l.4 .1M186.3 167.2v1.5M186.3 168.6l-.4 .1M206.1 168.2h.9M210.7 176.8l.4-.1 .3 .3v.4l-.2 .2-.1 .1-.4-.1M212 176.8l.5-.1 .2 .3v.4l-.1 .2-.1 .1-.5-.1M212 176.2v1.5"/>
<path d="M214.5 176.1l-1.3 2M214.7 176.7h.6M215.3 176.2l-.3 .1v.1v1.3M215.8 176.7v1M216.2 176.7l-.2 .1-.2 .2M216.7 176.8l.2-.1 .4 .1 .1 .9M217.4 177.1h-.5a.29 .29 0 0 0-.2 .3 .29 .29 0 0 0 .2 .3l.5-.1M218.1 176.8a.37 .37 0 0 1 .6 .1v.8M218.1 176.7v1M219.5 176.2v1.5M219.6 177.1l.4 .6M220 176.7l-.5 .6"/>
<path d="M285 160h2M60 198v2M110 198v2M160 198v2M177 194.5h108M177 191.5h108M177 187.5h108M177 181.5h108M182.5 186.3h.1l-.1 .1M182.5 186.3v.1M182.5 185.5v.1M182.5 185.5h.1l-.1 .1"/>
<path d="M184.7 183.6v.1M184.7 183.6h-.1l.1 .1M184.7 182.8v.1M184.7 182.8h-.1l.1 .1M194 182.7l.4 .1M194.4 182.2v1.5M194.4 183.6l-.4 .1M197 191.5v3M198.9 185.4l.4 .1M199.3 186.3l-.4 .1M200 185.5l.4-.1 .3 .3v.4l-.2 .2-.1 .1-.4-.1M200 184.9v1.5"/>
<path d="M210 198v2M217.7 193.2h1.2M219.5 193.8h.9M219.5 192.7l.5-.4v1.5M221.7 192.3h-.7v.7l.2-.1h.5l.1 .3-.1 .5-.2 .1h-.3l-.2-.1M260 198v2M261 191.5v6.5M268.9 196.6h.8M269 195.5l.3-.4v1.5"/>
</g>
<path d="M195.4 189.1l-1.2 1.1h1.2" fill="none" stroke="#000080" stroke-width=".4"/>
<path d="M185.6 180.5l.2 .2" fill="none" stroke="#000080" stroke-width=".3"/>
<path d="M163.4 36.9h5.7l1 1v2.7h-6.7zM163.8 33.3h1v.5h-1zM166.5 33.3h1v.5h-1zM174.1 32.4h5.3v5.2l-1 1h-4.3zM174.8 39.8h3.9v3.9l-1 1h-2.9zM182 35h.5v1h-.5zM171.5 41h.5v1h-.5zM181.3 43.2h.6v1.1h-.6z" fill="none" stroke="#000080" stroke-width=".14"/>
<g font-size="2.8" fill="#000080">
<text x="178" y="190.9">Title:</text>
<text x="187.7" y="190.9">Nyx</text>
<text x="195.2" y="190.9">2</text>
</g>
<g font-size="2.1" fill="#000080">
<text x="178" y="169">Colored</text>
<text x="187.9" y="169">BOT -</text>
<text x="196.5" y="169">Page</text>
<text x="203.3" y="169">4/4</text>
<text x="178" y="178">https://github.com/xtremespb/frank</text>
<text x="178" y="184">Sheet:</text>
<text x="178" y="181.2">Mikhail</text>
<text x="186.2" y="184">Colored</text>
<text x="187.6" y="181.2">Matveev</text>
<text x="196.1" y="184">BOT</text>
<text x="178" y="186.7">File:</text>
<text x="184.1" y="186.7">nyx2.kicad_pcb</text>
<text x="178" y="196.9">KiCad</text>
<text x="178" y="194.1">Size:</text>
<text x="184.7" y="194.1">A4</text>
<text x="185.7" y="196.9">E.D.A.</text>
<text x="193.3" y="196.9">9.0.0</text>
<text x="200" y="194.1">Date:</text>
<text x="207" y="194.1">2025-04-15</text>
<text x="263" y="194.3">Rev:</text>
<text x="263" y="196.9">Id:</text>
<text x="267.1" y="196.9">/1</text>
<text x="269.4" y="194.3">1.00</text>
</g>
<g font-size="1.8" fill="#000080">
<text x="35" y="11.9">1</text>
<text x="85" y="11.9">2</text>
<text x="135" y="11.9">3</text>
<text x="185" y="11.9">4</text>
<text x="235" y="11.9">5</text>
<text x="285" y="11.9">6</text>
<text x="10.3" y="35.9">A</text>
<text x="285.4" y="35.9">A</text>
<text x="10.3" y="85.9">B</text>
<text x="285.3" y="85.9">B</text>
<text x="10.3" y="135.9">C</text>
<text x="285.3" y="135.9">C</text>
<text x="10.3" y="185.9">D</text>
<text x="285.3" y="185.9">D</text>
<text x="35" y="199.9">1</text>
<text x="85" y="199.9">2</text>
<text x="135" y="199.9">3</text>
<text x="185" y="199.9">4</text>
<text x="235" y="199.9">5</text>
<text x="285" y="199.9">6</text>
</g>
<g font-size="1.4" fill="#000080">
<text x="161.5" y="33.6" transform="rotate(90 161.5 33.6)">NCP1117</text>
<text x="171.9" y="32.2">W25Q128JVS</text>
<text x="161.5" y="41.5" transform="rotate(90 161.5 41.5)">3.3</text>
<text x="171.2" y="39.6">ESP-PSRAM32</text>
<text x="175.6" y="36.2">U4</text>
<text x="175.6" y="43">U3</text>
</g>
<text font-size="1" fill="#626262" x="166.1" y="39.3">U1</text>
<text font-size=".8" fill="#000080" x="162" y="33.9">C1</text>
<g font-size=".8" fill="#626262">
<text x="168" y="33.9">C2</text>
<text x="181.8" y="32.6" transform="rotate(90 181.8 32.6)">R13</text>
<text x="202.2" y="35.3">SWD</text>
<text x="153.4" y="36.9">J5</text>
<text x="154.8" y="38.4">D+</text>
<text x="154.8" y="40.4">D-</text>
<text x="171.4" y="36.5" transform="rotate(90 171.4 36.5)">C18</text>
<text x="181.2" y="40.9" transform="rotate(90 181.2 40.9)">R12</text>
<text x="202.2" y="39.3">SWC</text>
<text x="203" y="41.3">29</text>
<text x="203.4" y="37.5">G</text>
<text x="171.3" y="42.5" transform="rotate(90 171.3 42.5)">C17</text>
<text x="203" y="43.3">25</text>
<text x="204.5" y="44.8">J4</text>
</g>
<g font-size=".4" fill="#000080">
<text x="182.1" y="35.1" transform="rotate(90 182.1 35.1)">R13</text>
<text x="181.4" y="43.3" transform="rotate(90 181.4 43.3)">R12</text>
</g>
<g font-size=".3" fill="#000080">
<text x="164" y="33.7">C1</text>
<text x="166.7" y="33.7">C2</text>
<text x="171.6" y="41.1" transform="rotate(90 171.6 41.1)">C17</text>
<text x="171.6" y="38.9">C18</text>
</g>
</svg>
